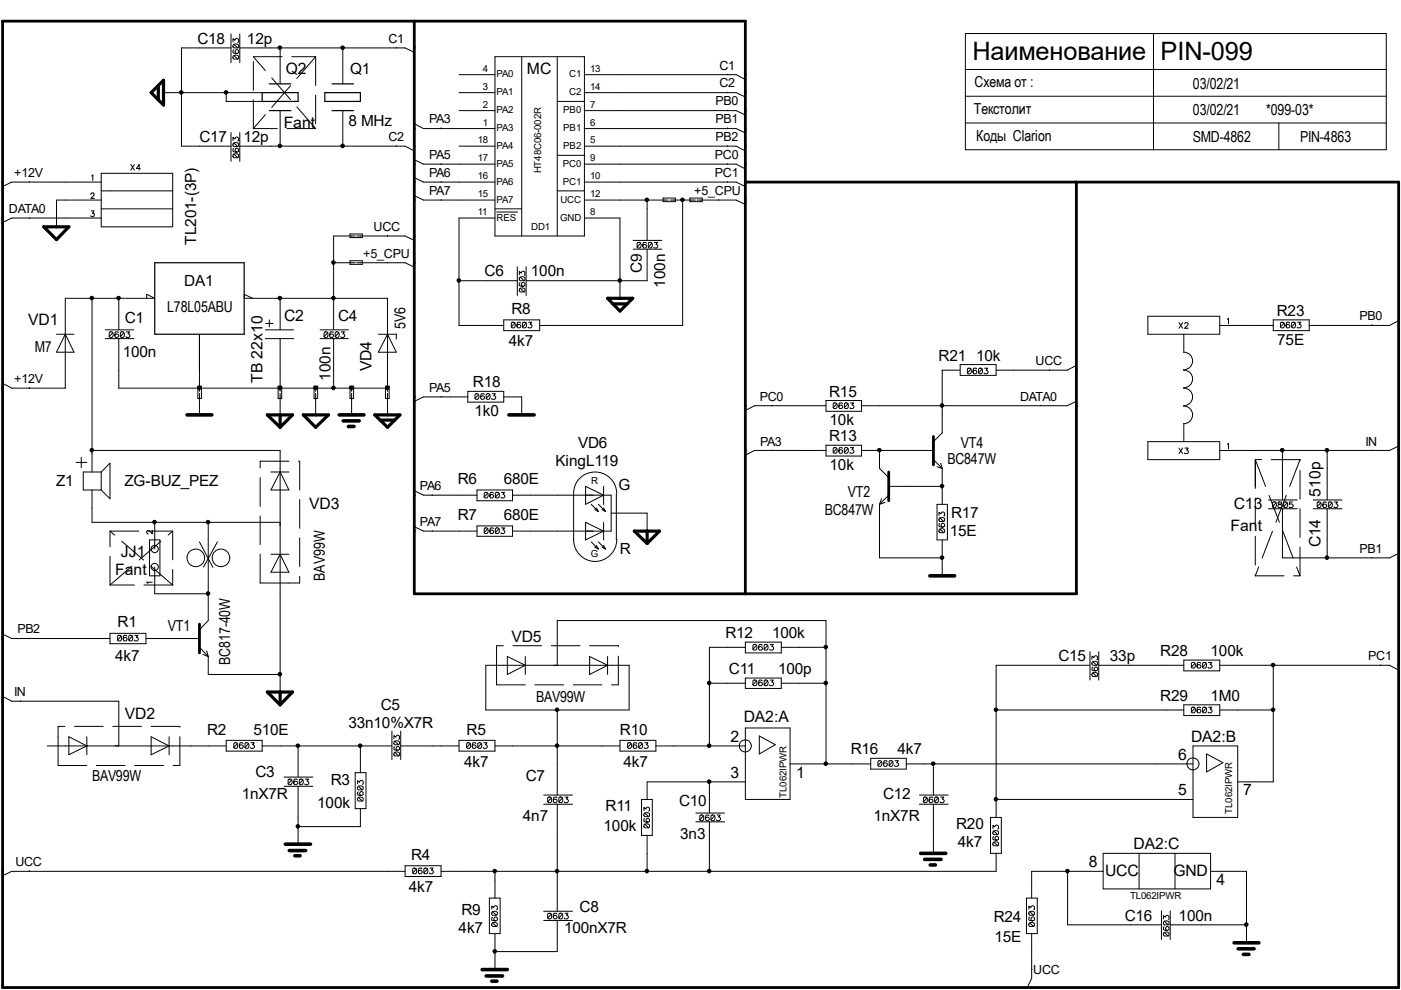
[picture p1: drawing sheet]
<svg xmlns="http://www.w3.org/2000/svg" width="297mm" height="210mm" viewBox="0 0 297 210" stroke-linecap="round" stroke-linejoin="round" font-family="sans-serif">
<g fill="none" stroke="#000" stroke-width=".21">
<path d="M34.7 19.6h20.9M48 19.6v1.9h7.6M49 10.2h-10.5v20.8h10.5M49 7.2v6.1M49.4 9.6a.67 .67 0 0 1 .7-.3 .67 .67 0 0 1 .5 .5l-.2 .4h-.8l-.2-.2zM49.4 8.9v-.7l.4 .4 .1-.3a.43 .43 0 0 1 .7 0 .43 .43 0 0 1-.2 .7M49.6 11.8a.71 .71 0 0 1 1 .3l-.2 .4h-.8l-.2-.1v-.5zM49.6 10.6l-.2 .1v.5l.5 .1h.5a.43 .43 0 0 0 .2-.5 .43 .43 0 0 0-.4-.3 .45 .45 0 0 0-.2 .8h.2M49.6 11.8l.8 .7M49.6 9.4l.8 .8M50.8 10.2h35.1l1.9 .9M50.8 7.2v6.1"/>
<path d="M59.4 10.2v7.6M72.7 10.2v7.6M84 10.1v.1M97.3 19.6h7.6M97.3 15.8h7.6M104.9 12h19v38h-19zM110.6 12v38M118.1 12v38M123.9 19.6h32.2l1.9 1M123.9 15.8h32.2l1.9 1M154.2 15.7v.1M154.2 19.6h.1"/>
<path d="M204.7 7.1h89.2v24.6h-89.2zM204.7 14.7h89.2M244.6 7.1v24.6M6.2 38.5v.1M19.4 37.3l.3-.2v1.2M21.5 38.6h-19l-2 .9M21.5 36.7h15.1v11.4h-15.1zM27.7 34.9l.8 1.2M28.5 34.9l-.8 1.2M29.8 35.7h-.9l.6-.8v1.2M49 28.1v6.1M49.4 32.9a.67 .67 0 0 1 .7-.3 .67 .67 0 0 1 .5 .5l-.2 .3h-.8l-.2-.1z"/>
<path d="M49.4 30.5a.67 .67 0 0 1 .7-.3 .67 .67 0 0 1 .5 .5l-.2 .4h-.8l-.2-.2zM49.4 29.8v-.7l.4 .4 .1-.3a.43 .43 0 0 1 .7 .1 .43 .43 0 0 1-.2 .6M49.6 31.5l-.2 .1v.5l.5 .2 .5-.1a.43 .43 0 0 0 .2-.5 .43 .43 0 0 0-.4-.3 .45 .45 0 0 0-.2 .8l.2 .1M49.6 32.7l.8 .7M49.6 30.3l.8 .8M50.8 31h35.1l1.9 1M50.8 28.1v6.1M59.4 23.5v7.5M72.7 23.5v7.5M84 30.9v.1M87.8 37.7l2 .9h15.1M87.8 33.9l2 .9h15.1"/>
<path d="M87.8 26.2l2 1.1h15.1M93.5 27.1v.2M93.5 34.7v.1M93.5 38.5v.1M97.3 31h7.6M97.3 23.5h7.6M118.1 32.9h5.8M118.1 21.5h5.8M123.9 31h32.2l1.9 1M123.9 38.6h32.2l1.9 .9M123.9 27.3h32.2l1.9 .9M123.9 34.8h32.2l1.9 1"/>
<path d="M123.9 23.5h32.2l1.9 .9M154.2 23.4v.1M154.2 27.1v.2M154.2 30.9v.1M154.2 34.7v.1M154.2 38.5v.1M204.7 26.1h89.2M204.7 20.4h89.2M271.1 26.1v5.6M6.2 46.1v.1M19.3 41.2l.2-.3 .4 .1v.4l-.6 .7h.7M19.3 44.7h.6l-.3 .5h.3a.43 .43 0 0 1 0 .7 .43 .43 0 0 1-.6-.2"/>
<path d="M21.5 46.2h-19l-2 1M21.5 42.4h-9.5v5.7M21.5 40.5h15.1M21.5 44.3h15.1M70.7 55.7h4.6M74.2 55.3h2.6v.7h-2.6zM74.2 49.6h2.6v.8h-2.6zM75.3 50h-4.6v19.9M75.6 55.7h10.3l1.9 .9M75.6 50h10.3l1.9 1M82.2 49.9v.1M82.2 55.6v.1"/>
<path d="M87.8 41.5l2 .9h15.1M93.5 42.3v.1M97.3 59.5h12.4M104.9 46.2h-7.6v22.8h9.5M104.9 44.3h5.7M105.3 45h4.5M109.7 56.6v6.1M110.1 58.9a.67 .67 0 0 1 .7-.2 .67 .67 0 0 1 .5 .5l-.2 .3h-.8l-.2-.1zM110.1 58.3v-.7l.4 .3 .1-.2a.43 .43 0 0 1 .7 0 .43 .43 0 0 1-.2 .6M110.3 59.9l-.2 .1v.5l.5 .2 .5-.1a.43 .43 0 0 0 .2-.4 .43 .43 0 0 0-.3-.3 .45 .45 0 0 0-.3 .7l.3 .1M110.3 58.8l.8 .7M111.5 56.6v6.1"/>
<path d="M118.1 40.5h5.8M123.9 42.4h17.8M123.9 46.2h7.5v17M134.2 51h6.1M134.2 52.8h6.1M135.1 51.6l.3-.2a.6 .6 0 0 1 .5 .7 .6 .6 0 0 1-.6 .5l-.2-.2zM135.8 51.6l-.7 .8M137 51.6l-.1-.2h-.5l-.1 .5 .1 .5a.43 .43 0 0 0 .4 .2 .43 .43 0 0 0 .3-.4 .45 .45 0 0 0-.7-.2l-.1 .2M137.2 42.4v8.6M137.2 52.8v6.7h-25.7M137.5 51.6l.3-.2a.6 .6 0 0 1 .5 .7 .6 .6 0 0 1-.7 .5l-.1-.2zM138.2 51.6l-.7 .8"/>
<path d="M138.7 51.4h.7l-.3 .4 .2 .1a.43 .43 0 0 1 0 .6 .43 .43 0 0 1-.7-.1M140.6 42h2.6v.8h-2.6zM142.1 42.4h5.3M144.7 42.4v26.6h-30.3M146.3 42h2.6v.8h-2.6zM147.8 42.4h8.3l1.9 .9M152.4 42.3v.1M12 70.9h3.7M13.8 70.9l1.9 3.8h-3.7zM19.5 63.2v36.9M22.3 69.9h6.1M22.3 71.8h6.1"/>
<path d="M23.2 70.5l.3-.1a.6 .6 0 0 1 .5 .6 .6 .6 0 0 1-.7 .5l-.1-.1zM23.9 70.5l-.7 .9M25.1 70.5l-.1-.1h-.5l-.2 .5 .1 .5a.43 .43 0 0 0 .5 .1 .43 .43 0 0 0 .3-.3 .45 .45 0 0 0-.8-.2l-.1 .2M25.2 63.2v6.7M25.2 71.8v10.5h57M25.5 70.5l.4-.1a.6 .6 0 0 1 .5 .6 .6 .6 0 0 1-.7 .5l-.2-.1zM26.3 70.5l-.8 .9M26.8 70.4h.7l-.4 .4 .3 .1a.43 .43 0 0 1-.1 .6 .43 .43 0 0 1-.6-.1M31.1 63.2v-.8l1.7 .8h-19v19.1h-11.3l-2-1M42.3 70.9v12.1M53.5 63.2l-1.7-.8v.8h30.4v19.8M56.3 69.9h6"/>
<path d="M56.3 71.8h6M56.3 68.6h1.6M57.1 67.8v1.5M59.4 63.2v6.7M59.4 71.8v11.2M67.9 69.9h6M67.9 71.8h6M68.7 70.5l.3-.1a.6 .6 0 0 1 .6 .6 .6 .6 0 0 1-.7 .5l-.2-.1zM69.5 70.5l-.8 .9M70.7 70.5l-.1-.1h-.5l-.2 .5 .1 .5a.43 .43 0 0 0 .4 .1 .43 .43 0 0 0 .3-.3 .45 .45 0 0 0-.7-.2l-.1 .2M70.7 71.8v10.5M71.1 70.5l.3-.1a.6 .6 0 0 1 .5 .6 .6 .6 0 0 1-.7 .5l-.1-.1z"/>
<path d="M71.8 70.5l-.7 .9M72.3 70.4h.7l-.3 .4 .2 .1a.43 .43 0 0 1 0 .6 .43 .43 0 0 1-.6-.1M80.2 70.9h3.8v1M82.2 70.9l1.8 3.8h-3.8zM106.8 67.8h7.6v2.3h-7.6zM108.4 68.5l.4-.2a.6 .6 0 0 1 .5 .7 .6 .6 0 0 1-.7 .5l-.2-.2zM109.2 68.5l-.8 .8M110.1 61.3a.67 .67 0 0 1 .7-.3 .67 .67 0 0 1 .5 .6l-.2 .3h-.8l-.2-.2zM110.3 61.1l.8 .8M110.4 68.5l-.1-.2h-.5l-.2 .5 .1 .5a.43 .43 0 0 0 .4 .2 .43 .43 0 0 0 .3-.3 .45 .45 0 0 0-.7-.3l-.1 .3M110.8 68.5l.3-.2a.6 .6 0 0 1 .5 .7 .6 .6 0 0 1-.6 .5l-.2-.2zM111.5 68.5l-.7 .8"/>
<path d="M112.1 68.3h.6l-.3 .4 .2 .1a.43 .43 0 0 1 0 .7 .43 .43 0 0 1-.6-.2M203.6 78.5h-3.8v13.3l-1.9 1.8M203.6 77.3h7.6v2.3h-7.6zM205.1 78.2l.3-.1a.6 .6 0 0 1 .5 .6 .6 .6 0 0 1-.6 .5l-.2-.1zM205.9 78.2l-.8 .9M207 78.2v-.1h-.5l-.2 .5 .1 .5a.43 .43 0 0 0 .4 .1 .43 .43 0 0 0 .3-.3 .45 .45 0 0 0-.7-.2l-.1 .2M207.5 78.2l.3-.1a.6 .6 0 0 1 .5 .6 .6 .6 0 0 1-.7 .5l-.1-.1zM208.2 78.2l-.7 .9M208.7 78.1h.7l-.3 .4 .2 .1a.43 .43 0 0 1 0 .6 .43 .43 0 0 1-.6-.1M222.5 78.4v.1M228.2 77.5l-1.9 1h-15.1M243.4 67.1h15.2v3.8h-15.2z"/>
<path d="M250 68.4l.7 1.2M250.7 68.4l-.7 1.2M250.9 74.7a1.86 1.86 0 0 1 2 1.8 1.86 1.86 0 0 1-2 1.9M250.9 78.5a1.86 1.86 0 0 1 2 1.8 1.86 1.86 0 0 1-2 1.9M251 70.9v3.8M251.2 68.7l.1-.3 .5 .1 .1 .2-.7 .9h.7M258.6 69h11.4M260.2 67.7l.3-.2v1.2M270 67.8h7.6v2.3h-7.6zM271.5 68.5l.3-.2a.6 .6 0 0 1 .5 .7 .6 .6 0 0 1-.7 .5l-.1-.2zM272.2 68.5l-.7 .8M273.4 68.5l-.1-.2h-.5l-.1 .5 .1 .5a.43 .43 0 0 0 .4 .2 .43 .43 0 0 0 .3-.3 .45 .45 0 0 0-.7-.3l-.1 .3"/>
<path d="M274 68.3h.2a.6 .6 0 0 1 .5 .7 .6 .6 0 0 1-.7 .5l-.1-.2v-.8zM274.6 68.5l-.7 .8M275.1 68.3h.7l-.3 .4 .2 .1a.43 .43 0 0 1 0 .7 .43 .43 0 0 1-.7-.2M290.9 68.8v.2M296.5 68l-1.9 1h-17M6.2 82.1v.2M16.1 98h2.3M17.2 96.9v2.2M19.5 95.5h39.9v51.2M41.9 81.9h.8v2.6h-.8zM42.3 83.4v4.6M59 81.9h.7v2.6h-.7z"/>
<path d="M59.4 83.4v4.6M66.6 81.9h.7v2.6h-.7zM66.9 82.3v.7M66.9 83.4v4.6M74.2 81.9h.8v2.6h-.8zM74.5 82.3v.7M74.5 83.4v4.6M81.7 81.9h.8v2.6h-.8zM82.2 83.4v4.6M93.5 84.1v.1M99.2 84.2h-9.4l-2 .9M99.2 83h7.6v2.3h-7.6z"/>
<path d="M100.7 83.7l.3-.2a.6 .6 0 0 1 .6 .7 .6 .6 0 0 1-.7 .5l-.2-.2zM101.5 83.7l-.8 .8M102.7 83.7l-.1-.2h-.5l-.2 .5 .1 .5a.43 .43 0 0 0 .4 .2 .43 .43 0 0 0 .3-.4 .45 .45 0 0 0-.7-.2l-.1 .2M103.1 83.7l.3-.2a.6 .6 0 0 1 .5 .7 .6 .6 0 0 1-.7 .5l-.1-.2zM103.8 83.7l-.7 .8M104.3 83.5h.7l-.3 .4 .2 .1a.43 .43 0 0 1 0 .6 .43 .43 0 0 1-.6-.1M106.8 84.2h3.8v3.8M163.7 85.9v.1M163.7 95.4v.1M175.1 95.5h-15.1l-2 1M175.1 86h-15.1l-2 1M175.1 84.9h7.6v2.3h-7.6z"/>
<path d="M175.1 94.4h7.6v2.3h-7.6zM176.7 95.1l.3-.2a.6 .6 0 0 1 .5 .7 .6 .6 0 0 1-.7 .5l-.1-.2zM176.7 85.6l.3-.2a.6 .6 0 0 1 .5 .7 .6 .6 0 0 1-.7 .5l-.1-.2zM177.4 95.1l-.7 .8M177.4 85.6l-.7 .8M178.6 95.1l-.1-.2h-.5l-.2 .5 .1 .5a.43 .43 0 0 0 .5 .2 .43 .43 0 0 0 .3-.3 .45 .45 0 0 0-.8-.3l-.1 .3M178.6 85.6l-.1-.2h-.5l-.2 .5 .1 .5a.43 .43 0 0 0 .5 .2 .43 .43 0 0 0 .3-.3 .45 .45 0 0 0-.8-.3l-.1 .3M179 85.6l.4-.2a.6 .6 0 0 1 .5 .7 .6 .6 0 0 1-.7 .5l-.2-.2zM179.2 94.9h.2a.6 .6 0 0 1 .5 .7 .6 .6 0 0 1-.7 .5l-.2-.2v-.8zM179.8 95.1l-.8 .8M179.8 85.6l-.8 .8M180.3 94.9h.7l-.4 .4 .3 .1a.43 .43 0 0 1-.1 .7 .43 .43 0 0 1-.6-.2"/>
<path d="M180.3 85.4h.7l-.4 .5h.3a.43 .43 0 0 1-.1 .7 .43 .43 0 0 1-.6-.2M182.7 95.5h15.2M186.5 95.5v3.8l1.9 2M197.9 97.5l1.9 1.8M198.7 99l1.1 .3M199.4 98.2l.4 1.1M199.8 99.3v7.6M220.7 85.9v.1M228.2 85.1l-1.9 .9h-43.6M243.4 93.6h15.2v3.9h-15.2zM250 95l.7 1.2M250.7 95l-.7 1.2"/>
<path d="M250.9 82.3a1.86 1.86 0 0 1 2 1.9 1.86 1.86 0 0 1-2 1.8M250.9 86.1a1.86 1.86 0 0 1 2 1.9 1.86 1.86 0 0 1-2 1.8M251 89.8v3.8M251.2 95h.7l-.3 .4a.42 .42 0 0 1 .3 .7 .42 .42 0 0 1-.7-.1M260.2 94.2l.3-.2v1.2M271.9 95.5v10.5M281.4 95.5v10.5M290.9 95.4v.1M296.5 94.6l-1.9 .9h-36M19.5 103.9v6.8h39.9M21.5 100.1l1.8-1.9v7.5l-1.8-1.8M21.5 100.1v3.8"/>
<path d="M21.5 100.1h-3.9v3.8h3.9M31.7 114.5h2.2v7.6h-2.2zM32.3 112.4v.8l-.7-.7h-.4l-.1 .4 .4 .3M32.8 110.7v5.7M44.2 110.7v20.9l-1.9 1.9M57.4 100.1h3.9M57.4 117.5h3.9M59.4 100.1l1.9 3.8h-3.9zM59.4 117.5l1.9 3.8h-3.9zM87.8 111.7l2 .9h11.3M87.8 104.1l2 .9h11.3M91.6 104.9v.1"/>
<path d="M91.6 112.5v.1M101.1 103.9h7.6v2.3h-7.6zM101.1 111.5h7.6v2.2h-7.6zM102.7 112.1l.3-.2a.6 .6 0 0 1 .5 .7 .6 .6 0 0 1-.7 .5l-.1-.2zM102.7 104.6l.3-.2a.6 .6 0 0 1 .5 .7 .6 .6 0 0 1-.7 .5l-.1-.2zM103.4 112.1l-.7 .8M103.4 104.6l-.7 .8M104.6 112.1l-.1-.2h-.5l-.2 .5 .1 .5a.43 .43 0 0 0 .5 .2 .43 .43 0 0 0 .3-.3 .45 .45 0 0 0-.8-.3l-.1 .3M104.6 104.6l-.1-.2h-.5l-.2 .5 .1 .5a.43 .43 0 0 0 .5 .2 .43 .43 0 0 0 .3-.4 .45 .45 0 0 0-.8-.2l-.1 .2M105 112.1l.4-.2a.6 .6 0 0 1 .5 .7 .6 .6 0 0 1-.7 .5l-.2-.2zM105 104.6l.4-.2a.6 .6 0 0 1 .5 .7 .6 .6 0 0 1-.7 .5l-.2-.2zM105.8 112.1l-.8 .8"/>
<path d="M105.8 104.6l-.8 .8M106.3 111.9h.7l-.4 .5h.3a.43 .43 0 0 1-.1 .7 .43 .43 0 0 1-.6-.2M106.3 104.4h.7l-.4 .4 .3 .1a.43 .43 0 0 1-.1 .7 .43 .43 0 0 1-.6-.2M108.7 112.6h19.3M108.7 105h20.9v7.6h-1.5M121.6 104.6a4.6 4.6 0 0 1 4.6-4.5 4.6 4.6 0 0 1 4.6 4.5M121.6 114.4a4.6 4.6 0 0 0 4.6 4.6 4.6 4.6 0 0 0 4.6-4.6M121.6 104.6v9.9M124.2 110.7l3.8 1.9-3.8 1.9zM124.2 103.1l3.8 1.9-3.8 1.9zM125.3 114.9l1.6 1.5M125.3 106.9l1.6 1.6"/>
<path d="M126.1 116l.8 .4M126.1 108l.8 .5M126.4 115.7l.5 .7M126.4 107.7l.5 .8M126.9 114.9l1.5 1.5M126.9 106.9l1.5 1.6M127.6 116l.8 .4M127.6 108l.8 .5M128 103.1v3.8M128 110.7v3.8M128 115.7l.4 .7M128 107.7l.4 .8"/>
<path d="M129.6 108.8h7.6v3.8M130.7 104.6v9.9M186.5 106.9v11.4h13.3M186.9 105.7l-.4 1.2M187.7 106.5l-1.2 .4M188.4 103.1h11.4M188.4 105l-1.9 1.9M198.7 106.9h2.2v7.6h-2.2zM199.1 112.4a.67 .67 0 0 1 .7-.3 .67 .67 0 0 1 .5 .5l-.2 .3h-.8l-.2-.1zM199.1 110a.67 .67 0 0 1 .7-.3 .67 .67 0 0 1 .5 .5l-.2 .4h-.8l-.2-.2zM199.1 109.3v-.7l.4 .4 .1-.3a.43 .43 0 0 1 .6 .1 .43 .43 0 0 1-.1 .6M199.3 111l-.2 .1v.5l.5 .2 .5-.1a.43 .43 0 0 0 .2-.5 .43 .43 0 0 0-.4-.3 .45 .45 0 0 0-.2 .8l.2 .1"/>
<path d="M199.3 112.2l.8 .7M199.3 109.8l.8 .8M199.8 114.5v7.6M268.9 106h6.1M268.9 107.9h6.1M270 106.4h.1a.6 .6 0 0 1 .5 .7 .6 .6 0 0 1-.6 .5l-.2-.2v-.8zM270.5 106.6l-.7 .8M271.1 106.4v.4l.6 .3 .1 .2a.48 .48 0 0 1-.4 .3 .48 .48 0 0 1-.4-.2 .59 .59 0 0 1 .6-.6v-.4zM271.9 107.9v10.4h22.7l1.9-1M272.2 106.6l.3-.2a.6 .6 0 0 1 .5 .7 .6 .6 0 0 1-.7 .5l-.1-.2zM272.9 106.6l-.7 .8M274 106.4h-.6l-.1 .5a.48 .48 0 0 1 .7 0 .48 .48 0 0 1 0 .7 .48 .48 0 0 1-.7-.1v-.1"/>
<path d="M278.4 106h6.1M278.4 107.9h6.1M279.4 106.4h.2a.6 .6 0 0 1 .5 .7 .6 .6 0 0 1-.7 .5l-.1-.2v-.8zM280 106.6l-.7 .8M281.2 106.6l-.1-.2h-.5l-.1 .5v.5a.43 .43 0 0 0 .5 .2 .43 .43 0 0 0 .3-.3 .45 .45 0 0 0-.8-.3v.3M281.4 107.9v10.4M281.6 106.6l.4-.2a.6 .6 0 0 1 .5 .7 .6 .6 0 0 1-.7 .5l-.2-.2zM282.4 106.6l-.8 .8M282.9 106.4h.7l-.4 .4 .3 .1a.43 .43 0 0 1 0 .7 .43 .43 0 0 1-.7-.2M290.9 118.2v.1M.5 134.5l2 .9h20.8M6.2 135.3v.1"/>
<path d="M23.3 134.3h7.6v2.2h-7.6zM24.9 134.9l.4-.2a.6 .6 0 0 1 .5 .7 .6 .6 0 0 1-.7 .5l-.2-.2zM25.7 134.9l-.8 .8M26.9 134.9l-.1-.2h-.5l-.2 .5 .1 .5a.43 .43 0 0 0 .4 .2 .43 .43 0 0 0 .4-.3 .45 .45 0 0 0-.8-.3l-.1 .3M27.3 134.9l.3-.2a.6 .6 0 0 1 .5 .7 .6 .6 0 0 1-.6 .5l-.2-.2zM28.1 134.9l-.8 .8M28.6 134.7h.6l-.3 .4 .3 .1a.43 .43 0 0 1-.1 .7 .43 .43 0 0 1-.6-.2M30.9 135.4h11.4M32.3 123.4h-1.2l.3 .3M32.8 120.2v5.7h11.4M42.3 137.2l1.9 2M43 138.8l1.2 .4"/>
<path d="M43.8 138l.4 1.2M44.2 139.2v3.8h15.2M107.6 139.2l3.8 1.9-3.8 1.9zM111.4 139.2v3.8M125 139.2l3.8 1.9-3.8 1.9zM128.8 139.2v3.8M158 137.2h-7.6v21M158 136.1h7.6v2.3h-7.6zM159.6 136.8l.4-.1a.6 .6 0 0 1 .5 .6 .6 .6 0 0 1-.7 .5l-.2-.1zM160.4 136.8l-.8 .9M161.6 136.8l-.1-.1h-.5l-.2 .5 .1 .5a.43 .43 0 0 0 .4 .1 .43 .43 0 0 0 .4-.3 .45 .45 0 0 0-.8-.3l-.1 .3M162 136.8l.3-.1a.6 .6 0 0 1 .6 .6 .6 .6 0 0 1-.7 .5l-.2-.1z"/>
<path d="M162.8 136.8l-.8 .9M163.3 136.7h.7l-.4 .4 .3 .1a.43 .43 0 0 1-.1 .6 .43 .43 0 0 1-.6-.1M165.6 137.2h9.5M231.1 138.2v6M231.5 139.8v-.7l.4 .3 .1-.2a.43 .43 0 0 1 .7 0 .43 .43 0 0 1-.2 .7M233 138.2v6M251 140h7.6v2.2h-7.6zM.5 147.7l2 1h22.7v9.5M4.4 148.6v.1M10 158.2h38M14.6 156.2l3.8 2-3.8 1.8zM18.4 156.2v3.8"/>
<path d="M32 156.2l3.9 2-3.9 1.8zM35.9 156.2v3.8M48 157h7.6v2.3h-7.6zM49.6 157.6l.3-.1a.6 .6 0 0 1 .5 .7 .6 .6 0 0 1-.7 .5l-.1-.2zM50.3 157.6l-.7 .9M51.5 157.6l-.1-.1h-.5l-.1 .5v.5a.43 .43 0 0 0 .5 .2 .43 .43 0 0 0 .3-.4 .45 .45 0 0 0-.8-.2v.2M51.9 157.6l.4-.1a.6 .6 0 0 1 .5 .7 .6 .6 0 0 1-.7 .5l-.2-.2zM52.7 157.6l-.8 .9M53.2 157.5h.7l-.4 .4 .3 .1a.43 .43 0 0 1 0 .6 .43 .43 0 0 1-.7-.1M55.6 158.2h27.5M63.2 158.2v6.6M76.4 158.2v5.6"/>
<path d="M83.1 155v6M83.5 159.7a.67 .67 0 0 1 .7-.3 .67 .67 0 0 1 .5 .5l-.2 .4h-.8l-.2-.2zM83.5 157.3a.67 .67 0 0 1 .7-.2 .67 .67 0 0 1 .5 .5l-.2 .3h-.8l-.2-.2zM83.5 156.6v-.6l.4 .3 .1-.3a.43 .43 0 0 1 .7 .1 .43 .43 0 0 1-.2 .6M83.7 158.3l-.2 .1v.5l.5 .2 .5-.1a.43 .43 0 0 0 .2-.4 .43 .43 0 0 0-.3-.4 .45 .45 0 0 0-.3 .8l.3 .1M83.7 159.5l.8 .8M83.7 157.1l.8 .8M85 158.2h12.3M85 155v6M97.3 157h7.6v2.3h-7.6zM98.9 157.6l.4-.1a.6 .6 0 0 1 .5 .7 .6 .6 0 0 1-.7 .5l-.2-.2zM99.7 157.6l-.8 .9"/>
<path d="M100.9 157.6l-.1-.1h-.5l-.2 .5 .1 .5a.43 .43 0 0 0 .4 .2 .43 .43 0 0 0 .4-.4 .45 .45 0 0 0-.8-.2l-.1 .2M101.3 157.6l.3-.1a.6 .6 0 0 1 .5 .7 .6 .6 0 0 1-.6 .5l-.2-.2zM102.1 157.6l-.8 .9M102.6 157.5h.6l-.3 .4 .3 .1a.43 .43 0 0 1-.1 .6 .43 .43 0 0 1-.6-.1M103 141.1h30.4v9.4h-30.4zM104.9 158.2h26.5M118.1 141.1v-9.5h57v30.4M118.1 150.5v18.1M131.4 157h7.7v2.3h-7.7zM133.1 157.6l.3-.1a.6 .6 0 0 1 .5 .7 .6 .6 0 0 1-.7 .5l-.1-.2zM133.8 157.6l-.7 .9M135 157.6l-.1-.1h-.5l-.2 .5 .1 .5a.43 .43 0 0 0 .5 .2 .43 .43 0 0 0 .3-.4 .45 .45 0 0 0-.8-.2l-.1 .2"/>
<path d="M135.4 157.6l.4-.1a.6 .6 0 0 1 .5 .7 .6 .6 0 0 1-.7 .5l-.2-.2zM136.2 157.6l-.8 .9M136.7 157.5h.7l-.4 .4 .3 .1a.43 .43 0 0 1-.1 .6 .43 .43 0 0 1-.6-.1M139.1 158.2h18.9M150.4 144.9h7.6M158 143.8h7.6v2.2h-7.6zM158 154.3h9.5v15.2h-9.5zM159.6 144.4l.4-.2a.6 .6 0 0 1 .5 .7 .6 .6 0 0 1-.7 .5l-.2-.2zM160.4 144.4l-.8 .8M161 156l3.4 1.9-3.4 2zM161.6 144.4l-.1-.2h-.5l-.2 .5 .1 .5a.43 .43 0 0 0 .4 .2 .43 .43 0 0 0 .4-.4 .45 .45 0 0 0-.8-.2l-.1 .2M162 144.4l.3-.2a.6 .6 0 0 1 .6 .7 .6 .6 0 0 1-.7 .5l-.2-.2z"/>
<path d="M162.8 144.4l-.8 .8M163.3 144.2h.7l-.4 .4 .3 .1a.43 .43 0 0 1-.1 .6 .43 .43 0 0 1-.6-.1M165.6 144.9h9.5M211.2 150.5h39.8M231.1 141.1h-19.9v32.2M231.5 140.5a.67 .67 0 0 1 .7-.3 .67 .67 0 0 1 .5 .5l-.2 .4h-.8l-.2-.2zM231.7 142.7a.71 .71 0 0 1 1 .3l-.2 .4h-.8l-.2-.1v-.5zM231.7 141.5l-.2 .1v.5l.5 .1h.5a.43 .43 0 0 0 .2-.5 .43 .43 0 0 0-.3-.3 .45 .45 0 0 0-.3 .8h.3M231.7 142.7l.8 .7M231.7 140.3l.8 .8M233 141.1h18M251 149.4h7.6v2.3h-7.6z"/>
<path d="M252.6 140.6l.3-.1a.6 .6 0 0 1 .5 .6 .6 .6 0 0 1-.6 .5l-.2-.1zM252.6 150.1l.3-.2a.6 .6 0 0 1 .5 .7 .6 .6 0 0 1-.6 .5l-.2-.1zM252.9 158.2h9.5v15.1h-9.5zM253.4 140.6l-.8 .9M253.4 150.1l-.8 .9M254.5 140.6v-.1h-.5l-.2 .5 .1 .5a.43 .43 0 0 0 .4 .1 .43 .43 0 0 0 .3-.3 .45 .45 0 0 0-.7-.2l-.1 .2M254.5 150.1v-.2h-.5l-.2 .6 .1 .5a.43 .43 0 0 0 .4 .1 .43 .43 0 0 0 .3-.3 .45 .45 0 0 0-.7-.3l-.1 .3M255 140.6l.3-.1a.6 .6 0 0 1 .5 .6 .6 .6 0 0 1-.7 .5l-.1-.1zM255 150.1l.3-.2a.6 .6 0 0 1 .5 .7 .6 .6 0 0 1-.7 .5l-.1-.1zM255.7 140.6l-.7 .9M255.7 150.1l-.7 .9M255.8 159.9l3.5 1.8-3.5 2z"/>
<path d="M256.2 140.5h.7l-.3 .4 .2 .1a.43 .43 0 0 1 0 .6 .43 .43 0 0 1-.6-.1M256.2 149.9h.7l-.3 .5 .2 .1a.43 .43 0 0 1 0 .6 .43 .43 0 0 1-.6-.1M258.6 141.1h36l1.9 1M258.6 150.5h11.4M270 141.1v24.7h-7.6M292.7 141v.1M60.2 164.8h6.1M60.2 166.7h6.1M61.1 165.4l.3-.2a.6 .6 0 0 1 .5 .7 .6 .6 0 0 1-.6 .5l-.2-.2zM61.8 165.4l-.7 .8M63 165.4l-.1-.2h-.5l-.1 .5 .1 .5a.43 .43 0 0 0 .4 .2 .43 .43 0 0 0 .3-.4 .45 .45 0 0 0-.7-.2l-.1 .2M63.2 166.7v12.3"/>
<path d="M63.5 165.4l.3-.2a.6 .6 0 0 1 .5 .7 .6 .6 0 0 1-.7 .5l-.1-.2zM64.2 165.4l-.7 .8M64.7 165.2h.7l-.3 .4 .2 .1a.43 .43 0 0 1 0 .6 .43 .43 0 0 1-.7-.1M75.3 163.8h2.3v7.6h-2.3zM75.8 169.2a.67 .67 0 0 1 .7-.2 .67 .67 0 0 1 .5 .5l-.2 .3h-.8l-.2-.1zM75.8 166.9a.67 .67 0 0 1 .7-.3 .67 .67 0 0 1 .5 .5l-.2 .4h-.8l-.2-.2zM75.8 166.2v-.7l.4 .4 .1-.3a.43 .43 0 0 1 .7 .1 .43 .43 0 0 1-.2 .6M76 167.9l-.2 .1v.5l.5 .2 .5-.1a.43 .43 0 0 0 .2-.5 .43 .43 0 0 0-.3-.3 .45 .45 0 0 0-.3 .8l.3 .1M76 169.1l.8 .7M76 166.7l.8 .8M76.4 171.4v3.9h-13.2M115.3 168.6h6.1"/>
<path d="M115.3 170.5h6.1M116.1 169.2l.4-.2a.6 .6 0 0 1 .5 .7 .6 .6 0 0 1-.7 .5l-.2-.2zM116.9 169.2l-.8 .8M118.1 169.2l-.1-.2h-.5l-.2 .5 .1 .5a.43 .43 0 0 0 .4 .2 .43 .43 0 0 0 .3-.4 .45 .45 0 0 0-.7-.2l-.1 .2M118.1 170.5v22.7M118.5 169.2l.3-.2a.6 .6 0 0 1 .5 .7 .6 .6 0 0 1-.6 .5l-.2-.2zM119.2 169.2l-.7 .8M119.8 169h.6l-.3 .4 .3 .1a.43 .43 0 0 1-.1 .7 .43 .43 0 0 1-.6-.2M136 169.5h2.3v7.6h-2.3zM136.5 174.9a.67 .67 0 0 1 .7-.2 .67 .67 0 0 1 .5 .5l-.2 .3h-.8l-.2-.2zM136.5 172.6a.67 .67 0 0 1 .7-.3 .67 .67 0 0 1 .5 .5l-.2 .3h-.8l-.2-.1zM136.5 171.9v-.7l.4 .3 .1-.2a.43 .43 0 0 1 .7 0 .43 .43 0 0 1-.2 .7"/>
<path d="M136.7 173.6l-.2 .1v.5l.5 .1 .5-.1a.43 .43 0 0 0 .2-.4 .43 .43 0 0 0-.3-.3 .45 .45 0 0 0-.3 .7l.3 .1M136.7 174.8l.8 .7M136.7 172.4l.8 .7M137.2 177.1v7.6M147.5 172.4h6.1M147.5 174.2h6.1M148.4 173l.3-.2a.6 .6 0 0 1 .5 .7 .6 .6 0 0 1-.7 .5l-.1-.2zM149.1 173l-.7 .8M150.3 173l-.1-.2h-.5l-.1 .5v.5a.43 .43 0 0 0 .5 .2 .43 .43 0 0 0 .3-.3 .45 .45 0 0 0-.8-.3v.3M150.4 165.8v6.6M150.4 174.2v10.5M150.7 173l.4-.2a.6 .6 0 0 1 .5 .7 .6 .6 0 0 1-.7 .5l-.2-.2z"/>
<path d="M151.5 173l-.8 .8M152 172.8h.7l-.3 .4 .2 .1a.43 .43 0 0 1 0 .7 .43 .43 0 0 1-.7-.2M158 165.8h-20.8v3.7M167.5 162h17.1M184.6 160.8h7.5v2.3h-7.5zM186.1 161.5l.4-.2a.6 .6 0 0 1 .5 .7 .6 .6 0 0 1-.7 .5l-.2-.2zM186.9 161.5l-.8 .8M188.1 161.5l-.1-.2h-.5l-.2 .5 .1 .5a.43 .43 0 0 0 .4 .2 .43 .43 0 0 0 .4-.4 .45 .45 0 0 0-.8-.2l-.1 .2M188.5 161.5l.3-.2a.6 .6 0 0 1 .6 .7 .6 .6 0 0 1-.7 .5l-.2-.2zM189.3 161.5l-.8 .8M189.8 161.3h.7l-.4 .4 .3 .1a.43 .43 0 0 1-.1 .6 .43 .43 0 0 1-.6-.1M192.1 162h60.8"/>
<path d="M194.9 168.6h6.1M194.9 170.5h6.1M195.8 169.2l.3-.2a.6 .6 0 0 1 .5 .7 .6 .6 0 0 1-.6 .5l-.2-.2zM196.6 169.2l-.8 .8M197.7 169.2v-.2h-.6l-.1 .5 .1 .5a.43 .43 0 0 0 .4 .2 .43 .43 0 0 0 .3-.4 .45 .45 0 0 0-.7-.2l-.1 .2M197.9 162v6.6M197.9 170.5v10.4M198.2 169.2l.3-.2a.6 .6 0 0 1 .5 .7 .6 .6 0 0 1-.7 .5l-.1-.2zM198.9 169.2l-.7 .8M199.4 169h.7l-.3 .4 .2 .1a.43 .43 0 0 1 0 .7 .43 .43 0 0 1-.7-.2M210 173.3h2.3v7.6h-2.3zM210.5 178.7a.67 .67 0 0 1 .7-.2 .67 .67 0 0 1 .5 .5l-.2 .3h-.8l-.2-.1z"/>
<path d="M210.5 176.4a.67 .67 0 0 1 .7-.3 .67 .67 0 0 1 .5 .5l-.2 .4h-.8l-.2-.2zM210.5 175.7v-.7l.4 .3 .1-.2a.43 .43 0 0 1 .7 0 .43 .43 0 0 1-.2 .7M210.7 177.4l-.2 .1v.5l.5 .1h.5a.43 .43 0 0 0 .2-.5 .43 .43 0 0 0-.3-.3 .45 .45 0 0 0-.3 .8h.3M210.7 178.6l.8 .7M210.7 176.2l.8 .8M211.2 169.5h41.7M6.2 184.6v.1M85.9 184.7h-83.4l-2 1M85.9 183.6h7.6v2.2h-7.6zM87.5 184.2l.3-.1a.6 .6 0 0 1 .5 .6 .6 .6 0 0 1-.6 .6l-.2-.2zM88.3 184.2l-.8 .9M89.4 184.2v-.1h-.5l-.2 .5 .1 .5a.43 .43 0 0 0 .4 .1 .43 .43 0 0 0 .3-.3 .45 .45 0 0 0-.7-.2l-.1 .2"/>
<path d="M89.9 184.2l.3-.1a.6 .6 0 0 1 .5 .6 .6 .6 0 0 1-.7 .6l-.1-.2zM90.6 184.2l-.7 .9M91.1 184.1h.7l-.3 .4 .2 .1a.43 .43 0 0 1 0 .6 .43 .43 0 0 1-.6-.1M103.8 190.4h2.2v7.6h-2.2zM104.3 195.8a.67 .67 0 0 1 .6-.2 .67 .67 0 0 1 .5 .5l-.1 .3h-.9l-.1-.1zM104.3 193.5a.67 .67 0 0 1 .6-.3 .67 .67 0 0 1 .5 .5l-.1 .4h-.9l-.1-.2zM104.3 192.8v-.7l.4 .3 .1-.2a.43 .43 0 0 1 .6 0 .43 .43 0 0 1-.1 .7M104.4 194.5l-.1 .1v.5l.5 .1h.5a.43 .43 0 0 0 .1-.5 .43 .43 0 0 0-.3-.3 .45 .45 0 0 0-.2 .8h.2M104.4 195.7l.9 .7M104.4 193.3l.9 .8M104.9 184.7v5.7M104.9 198v7.6"/>
<path d="M115.3 193.2h6.1M115.3 195.2h6.1M116.1 193.8l.4-.2a.6 .6 0 0 1 .5 .7 .6 .6 0 0 1-.7 .5l-.2-.2zM116.9 193.8l-.8 .8M118.1 193.8l-.1-.2h-.5l-.2 .5 .1 .5a.43 .43 0 0 0 .4 .2 .43 .43 0 0 0 .3-.3 .45 .45 0 0 0-.7-.3l-.1 .3M118.1 195.2v6.6h-13.2M118.5 193.8l.3-.2a.6 .6 0 0 1 .5 .7 .6 .6 0 0 1-.6 .5l-.2-.2zM119.2 193.8l-.7 .8M119.8 193.6h.6l-.3 .5h.3a.43 .43 0 0 1-.1 .7 .43 .43 0 0 1-.6-.2M211.2 180.9v3.8h-117.7M217.6 190.4h2.3v7.6h-2.3zM218.1 195.8a.67 .67 0 0 1 .7-.2 .67 .67 0 0 1 .5 .5l-.1 .3h-.9l-.2-.1z"/>
<path d="M218.1 193.5a.67 .67 0 0 1 .7-.3 .67 .67 0 0 1 .5 .5l-.1 .4h-.9l-.2-.2zM218.1 192.8v-.7l.5 .3v-.2a.43 .43 0 0 1 .7 0 .43 .43 0 0 1-.1 .7M218.3 194.5l-.2 .1v.5l.5 .1h.6a.43 .43 0 0 0 .1-.5 .43 .43 0 0 0-.3-.3 .45 .45 0 0 0-.3 .8h.3M218.3 195.7l.9 .7M218.3 193.3l.9 .8M218.7 198v9.4l-.9 2M226.4 184.7v11.4h19.8M233.9 184.7h-15.2v5.7M233.9 180.9h22.8v7.6h-22.8zM241.5 180.9v7.6M246.2 193.1v6.1M246.7 197.9a.67 .67 0 0 1 .6-.3 .67 .67 0 0 1 .6 .5l-.2 .4h-.9l-.1-.2z"/>
<path d="M246.7 195.5a.67 .67 0 0 1 .6-.3 .67 .67 0 0 1 .6 .5l-.2 .4h-.9l-.1-.2zM246.7 194.8v-.7l.4 .4 .1-.3a.43 .43 0 0 1 .6 .1 .43 .43 0 0 1-.1 .6M246.8 196.5l-.1 .1v.5l.5 .2 .5-.1a.43 .43 0 0 0 .1-.4 .43 .43 0 0 0-.3-.4 .45 .45 0 0 0-.2 .8l.2 .1M246.8 197.7l.9 .8M246.8 195.3l.9 .8M248.1 196.1h16.2M248.1 193.1v6.1M249.1 180.9v7.6M256.7 184.7h7.6v15.2M218.7 205.6h.1"/>
<circle cx="38.4" cy="19.6" r=".38"/>
<circle cx="47.9" cy="19.6" r=".38"/>
<circle cx="59.3" cy="10.1" r=".38"/>
<circle cx="72.6" cy="10.1" r=".38"/>
<circle cx="59.3" cy="30.9" r=".38"/>
<circle cx="72.6" cy="30.9" r=".38"/>
<circle cx="70.7" cy="55.7" r=".38"/>
<circle cx="97.3" cy="59.5" r=".38"/>
<circle cx="131.4" cy="59.5" r=".38"/>
<circle cx="137.2" cy="42.4" r=".38"/>
<circle cx="144.7" cy="42.4" r=".38"/>
<circle cx="19.5" cy="63.2" r=".38"/>
<circle cx="25.1" cy="63.2" r=".38"/>
<circle cx="59.3" cy="63.2" r=".38"/>
<circle cx="70.7" cy="63.2" r=".38"/>
<circle cx="19.5" cy="95.5" r=".38"/>
<circle cx="42.2" cy="82.2" r=".38"/>
<circle cx="59.3" cy="82.2" r=".38"/>
<circle cx="66.9" cy="82.2" r=".38"/>
<circle cx="70.7" cy="82.2" r=".38"/>
<circle cx="74.5" cy="82.2" r=".38"/>
<circle cx="82.1" cy="82.2" r=".38"/>
<circle cx="186.4" cy="95.5" r=".38"/>
<circle cx="199.7" cy="86" r=".38"/>
<circle cx="271.9" cy="95.5" r=".38"/>
<circle cx="281.3" cy="95.5" r=".38"/>
<circle cx="32.8" cy="110.7" r=".38"/>
<circle cx="32.8" cy="116.4" r=".77"/>
<circle cx="41.5" cy="118.3" r="1.88"/>
<circle cx="44.1" cy="110.7" r=".38"/>
<circle cx="46.8" cy="118.3" r="1.88"/>
<circle cx="199.7" cy="118.2" r=".38"/>
<circle cx="199.7" cy="103.1" r=".38"/>
<circle cx="281.3" cy="118.2" r=".38"/>
<circle cx="32.8" cy="120.2" r=".77"/>
<circle cx="44.1" cy="125.8" r=".38"/>
<circle cx="175.1" cy="137.2" r=".38"/>
<circle cx="59.3" cy="142.9" r=".38"/>
<circle cx="63.2" cy="158.1" r=".38"/>
<circle cx="76.4" cy="158.1" r=".38"/>
<circle cx="118.1" cy="158.1" r=".38"/>
<circle cx="118.1" cy="150.5" r=".38"/>
<circle cx="150.4" cy="144.8" r=".38"/>
<circle cx="150.4" cy="158.1" r=".38"/>
<circle cx="158" cy="158.1" r="1.29"/>
<circle cx="175.1" cy="144.8" r=".38"/>
<circle cx="211.2" cy="150.5" r=".38"/>
<circle cx="269.9" cy="141" r=".38"/>
<circle cx="269.9" cy="150.5" r=".38"/>
<circle cx="63.2" cy="175.2" r=".38"/>
<circle cx="150.4" cy="165.7" r=".38"/>
<circle cx="175.1" cy="161.9" r=".38"/>
<circle cx="197.9" cy="161.9" r=".38"/>
<circle cx="211.2" cy="169.4" r=".38"/>
<circle cx="252.9" cy="161.9" r="1.29"/>
<circle cx="104.9" cy="184.7" r=".38"/>
<circle cx="118.1" cy="184.7" r=".38"/>
<circle cx="137.2" cy="184.7" r=".38"/>
<circle cx="150.4" cy="184.7" r=".38"/>
<circle cx="226.3" cy="184.7" r=".38"/>
<circle cx="264.2" cy="196" r=".38"/>
<circle cx="104.9" cy="201.7" r=".38"/>
</g>
<g fill="#000">
<circle cx="38.4" cy="19.6" r=".38"/>
<circle cx="47.9" cy="19.6" r=".38"/>
<circle cx="59.3" cy="10.1" r=".38"/>
<circle cx="72.6" cy="10.1" r=".38"/>
<circle cx="59.3" cy="30.9" r=".38"/>
<circle cx="72.6" cy="30.9" r=".38"/>
<circle cx="70.7" cy="55.7" r=".38"/>
<circle cx="97.3" cy="59.5" r=".38"/>
<circle cx="131.4" cy="59.5" r=".38"/>
<circle cx="137.2" cy="42.4" r=".38"/>
<circle cx="144.7" cy="42.4" r=".38"/>
<circle cx="19.5" cy="63.2" r=".38"/>
<circle cx="25.1" cy="63.2" r=".38"/>
<circle cx="59.3" cy="63.2" r=".38"/>
<circle cx="70.7" cy="63.2" r=".38"/>
<circle cx="19.5" cy="95.5" r=".38"/>
<circle cx="42.2" cy="82.2" r=".38"/>
<circle cx="59.3" cy="82.2" r=".38"/>
<circle cx="66.9" cy="82.2" r=".38"/>
<circle cx="70.7" cy="82.2" r=".38"/>
<circle cx="74.5" cy="82.2" r=".38"/>
<circle cx="82.1" cy="82.2" r=".38"/>
<circle cx="186.4" cy="95.5" r=".38"/>
<circle cx="199.7" cy="86" r=".38"/>
<circle cx="271.9" cy="95.5" r=".38"/>
<circle cx="281.3" cy="95.5" r=".38"/>
<circle cx="32.8" cy="110.7" r=".38"/>
<circle cx="44.1" cy="110.7" r=".38"/>
<circle cx="199.7" cy="118.2" r=".38"/>
<circle cx="199.7" cy="103.1" r=".38"/>
<circle cx="281.3" cy="118.2" r=".38"/>
<circle cx="44.1" cy="125.8" r=".38"/>
<circle cx="175.1" cy="137.2" r=".38"/>
<circle cx="59.3" cy="142.9" r=".38"/>
<circle cx="63.2" cy="158.1" r=".38"/>
<circle cx="76.4" cy="158.1" r=".38"/>
<circle cx="118.1" cy="158.1" r=".38"/>
<circle cx="118.1" cy="150.5" r=".38"/>
<circle cx="150.4" cy="144.8" r=".38"/>
<circle cx="150.4" cy="158.1" r=".38"/>
<circle cx="175.1" cy="144.8" r=".38"/>
<circle cx="211.2" cy="150.5" r=".38"/>
<circle cx="269.9" cy="141" r=".38"/>
<circle cx="269.9" cy="150.5" r=".38"/>
<circle cx="63.2" cy="175.2" r=".38"/>
<circle cx="150.4" cy="165.7" r=".38"/>
<circle cx="175.1" cy="161.9" r=".38"/>
<circle cx="197.9" cy="161.9" r=".38"/>
<circle cx="211.2" cy="169.4" r=".38"/>
<circle cx="104.9" cy="184.7" r=".38"/>
<circle cx="118.1" cy="184.7" r=".38"/>
<circle cx="137.2" cy="184.7" r=".38"/>
<circle cx="150.4" cy="184.7" r=".38"/>
<circle cx="226.3" cy="184.7" r=".38"/>
<circle cx="264.2" cy="196" r=".38"/>
<circle cx="104.9" cy="201.7" r=".38"/>
</g>
<path d="M87.8 4.5v121.4h140.4v-87.3M158 38.6h138.5v170.8h-296v-204.9h157.5v121.4M197.9 92.5v6.1M188.4 100.1v6.1M42.3 132.3v6.1" fill="none" stroke="#000" stroke-width=".59"/>
<g fill="none" stroke="#000" stroke-width=".21" stroke-dasharray="6.1 2">
<path d="M53.7 12h13.2M66.9 12v15.3M66.9 12l-13.2 15.3M53.7 27.3v-15.3M66.9 27.3h-13.2M66.9 27.3l-13.2-15.3M55.2 97.8h8.3M63.5 97.8v25.8M266.1 97.5v24.6M266.1 97.5v5.6M266.1 97.5l9.5 24.6M275.6 97.5h-9.5"/>
<path d="M275.6 97.5l-9.5 24.6M23.3 112.6h13.3M36.6 112.6v11.4M42.3 114.9l3.4 6.4M46.1 114.9l-3.4 6.1M23.3 124v-11.4M23.3 124l13.3-11.4M36.6 124h-13.3M36.6 124l-13.3-11.4M55.2 123.6v-25.8M61.3 123.6h-6.1M63.5 123.6h-2.2"/>
<path d="M105.3 136.9v2.3M105.3 139.2v6M131.1 136.9h-25.8M266.1 122.1h9.5M275.6 122.1v-24.6M12.3 154v2.2M12.3 156.2v6.1M38.1 154h-25.8M105.3 145.2h25.8M131.1 145.2v-8.3M12.3 162.3h25.8M38.1 162.3v-8.3"/>
</g>
<g fill="none" stroke="#000" stroke-width=".76">
<path d="M39.7 88h5.2M71.9 88h5.3M72.8 89.2h3.4M73.9 90.4h1.2M107.9 88h5.3M197.1 122.1h5.3M60.5 179h5.3M61.3 180.3h3.5M62.5 181.4h1.1M195.2 180.9h5.3M196 182.2h3.5M197.2 183.4h1.1"/>
<path d="M261.7 199.9h5.2M102.2 205.6h5.4M103.1 206.9h3.4M104.3 208h1.1M262.5 201.2h3.4M263.6 202.4h1.2"/>
</g>
<g fill="none" stroke="#000" stroke-width=".68">
<path d="M32 19.6l2.7-2.6v5.3zM33.6 18.1v3.1M9.3 48.1h5.3l-2.6 2.7zM128.8 63.2h5.4l-2.8 2.8zM129.9 64.4h3.1M56.7 88h5.3l-2.6 2.6zM59.4 88v2.6M64.3 88h5.3l-2.7 2.6zM79.5 88h5.3l-2.6 2.6zM80.6 89.1h3.1M134.5 112.6h5.3l-2.6 2.6zM137.2 112.6v2.6"/>
<path d="M56.7 146.7h5.3l-2.6 2.7zM59.4 146.7v2.7"/>
</g>
<path d="M55.6 19.6h7.6v1.9h-7.6zM57.1 17.8h4.6M68.9 19.6h7.5v1.9h-7.5zM70.4 17.8h4.6M57.1 23.5h4.6M70.4 23.5h4.6M32.8 55.7h19v15.2h-19z" fill="none" stroke="#000" stroke-width=".25"/>
<g font-size="5.4">
<text x="206.2" y="12.7">Наименование</text>
<text x="246.1" y="12.7">PIN-099</text>
</g>
<g font-size="3.3">
<text x="41.9" y="9.3">C18</text>
<text x="52.4" y="9.3">12p</text>
<text x="60.6" y="15.7">Q2</text>
<text x="74.2" y="15.7">Q1</text>
<text x="111.7" y="15.7">MC</text>
<text x="60.2" y="27.2">Fant</text>
<text x="73.9" y="26.8">8 MHz</text>
<text x="42.3" y="30.1">C17</text>
<text x="51.6" y="30.1">12p</text>
<text x="41.6" y="51.9" transform="rotate(-90 41.6 51.9)">TL201-(3P)</text>
<text x="102.7" y="58.6">C6</text>
<text x="112.6" y="58.6">100n</text>
<text x="136.1" y="57.8" transform="rotate(-90 136.1 57.8)">C9</text>
<text x="39.1" y="60.5">DA1</text>
<text x="141" y="61" transform="rotate(-90 141 61)">100n</text>
<text x="6" y="68.9">VD1</text>
<text x="26.5" y="68.5">C1</text>
<text x="60.2" y="68.2">C2</text>
<text x="71.7" y="68.1">C4</text>
<text x="108.4" y="66.6">R8</text>
<text x="270.7" y="67">R23</text>
<text x="26" y="75.7">100n</text>
<text x="107.9" y="73.4">4k7</text>
<text x="199" y="76.5">R21</text>
<text x="207" y="76.5">10k</text>
<text x="270.8" y="73.1">75E</text>
<text x="55.7" y="81.2" transform="rotate(-90 55.7 81.2)">TB 22x10</text>
<text x="70.1" y="80.7" transform="rotate(-90 70.1 80.7)">100n</text>
<text x="78.8" y="78.7" transform="rotate(-90 78.8 78.7)">VD4</text>
<text x="100.3" y="82.1">R18</text>
<text x="100.6" y="88.2">1k0</text>
<text x="175.8" y="84.1">R15</text>
<text x="122.6" y="95.1">VD6</text>
<text x="175.8" y="93.6">R13</text>
<text x="175.9" y="90.2">10k</text>
<text x="117.8" y="98.9">KingL119</text>
<text x="175.9" y="99.7">10k</text>
<text x="11.9" y="103">Z1</text>
<text x="26.4" y="103">ZG-BUZ_PEZ</text>
<text x="65.6" y="108">VD3</text>
<text x="97.1" y="102.6">R6</text>
<text x="106.8" y="102.6">680E</text>
<text x="131.1" y="103.8">G</text>
<text x="261.6" y="108">C13</text>
<text x="279.9" y="105.3" transform="rotate(-90 279.9 105.3)">510p</text>
<text x="97.1" y="110.2">R7</text>
<text x="106.8" y="110.2">680E</text>
<text x="201.4" y="113.6">15E</text>
<text x="201.6" y="109.8">R17</text>
<text x="260.9" y="112.5">Fant</text>
<text x="25.6" y="118.2">JJ1</text>
<text x="131.4" y="117.4">R</text>
<text x="279.9" y="116.1" transform="rotate(-90 279.9 116.1)">C14</text>
<text x="24.4" y="122">Fant</text>
<text x="24.9" y="133">R1</text>
<text x="108.4" y="136.1">VD5</text>
<text x="153.8" y="135.3">R12</text>
<text x="163.7" y="135.3">100k</text>
<text x="24.4" y="140.2">4k7</text>
<text x="154.6" y="142.8">C11</text>
<text x="165" y="142.8">100p</text>
<text x="224.4" y="140.2">C15</text>
<text x="235.3" y="140.2">33p</text>
<text x="246" y="139.1">R28</text>
<text x="256.7" y="139.1">100k</text>
<text x="246" y="148.6">R29</text>
<text x="256.7" y="148.6">1M0</text>
<text x="26.5" y="152.4">VD2</text>
<text x="43.9" y="155.8">R2</text>
<text x="53.7" y="155.8">510E</text>
<text x="73.9" y="154.3">33n10%X7R</text>
<text x="80.7" y="150.5">C5</text>
<text x="98.9" y="155.8">R5</text>
<text x="131.4" y="155.8">R10</text>
<text x="157.7" y="153.2">DA2:A</text>
<text x="154.9" y="157.3">2</text>
<text x="180.4" y="159.9">R16</text>
<text x="190.3" y="159.9">4k7</text>
<text x="249.8" y="161.1">6</text>
<text x="252.5" y="157.3">DA2:B</text>
<text x="54.1" y="164.8">C3</text>
<text x="70.1" y="166.4">R3</text>
<text x="98.4" y="162.6">4k7</text>
<text x="111.5" y="165.6">C7</text>
<text x="132.2" y="162.6">4k7</text>
<text x="154.9" y="164.9">3</text>
<text x="168.8" y="164.9">1</text>
<text x="51.3" y="169.4">1nX7R</text>
<text x="67.3" y="171.3">100k</text>
<text x="110.9" y="174">4n7</text>
<text x="128.4" y="172">R11</text>
<text x="144" y="170.9">C10</text>
<text x="185.2" y="174">1nX7R</text>
<text x="187.2" y="169.4">C12</text>
<text x="249.8" y="168.7">5</text>
<text x="263.6" y="168.7">7</text>
<text x="128" y="176.2">100k</text>
<text x="144.2" y="177.8">3n3</text>
<text x="202.7" y="175.9">R20</text>
<text x="203.1" y="179.7">4k7</text>
<text x="87.2" y="182.4">R4</text>
<text x="230.8" y="183.9">8</text>
<text x="234.3" y="185.8">UCC</text>
<text x="240.3" y="180.1">DA2:C</text>
<text x="248.8" y="185.8">GND</text>
<text x="86.7" y="189.1">4k7</text>
<text x="257.9" y="187.6">4</text>
<text x="97.2" y="197.9">4k7</text>
<text x="97.8" y="194.1">R9</text>
<text x="119.6" y="197.9">100nX7R</text>
<text x="122.9" y="193.3">C8</text>
<text x="210.7" y="195.6">R24</text>
<text x="238.5" y="195.2">C16</text>
<text x="249.9" y="195.2">100n</text>
<text x="210.9" y="199.7">15E</text>
</g>
<g font-size="3.2">
<text x="206.6" y="18.5">Схема от :</text>
<text x="252.9" y="18.8">03/02/21</text>
<text x="206.5" y="24.1">Текстолит</text>
<text x="207" y="29.8">Коды Clarion</text>
<text x="252.9" y="24.5">03/02/21</text>
<text x="268.4" y="24.5">*099-03*</text>
<text x="252.9" y="30.1">SMD-4862</text>
<text x="275.6" y="30.1">PIN-4863</text>
<text x="35.4" y="66.2">L78L05ABU</text>
<text x="86" y="69.8" transform="rotate(-90 86 69.8)">5V6</text>
<text x="7.4" y="74.6">M7</text>
<text x="203.7" y="95.1">VT4</text>
<text x="200.9" y="98.5">BC847W</text>
<text x="179.8" y="105.3">VT2</text>
<text x="174.9" y="109.1">BC847W</text>
<text x="68.9" y="123.2" transform="rotate(-90 68.9 123.2)">BAV99W</text>
<text x="35.6" y="133.8">VT1</text>
<text x="48.8" y="141.1" transform="rotate(-90 48.8 141.1)">BC817-40W</text>
<text x="113.7" y="148.9">BAV99W</text>
<text x="19.5" y="165.6">BAV99W</text>
</g>
<g font-size="2.7">
<text x="82.3" y="9.1">C1</text>
<text x="152.5" y="14.8">C1</text>
<text x="151.7" y="22.4">PB0</text>
<text x="152.5" y="18.5">C2</text>
<text x="82.3" y="30">C2</text>
<text x="91" y="26.2">PA3</text>
<text x="151.7" y="26.2">PB1</text>
<text x="151.7" y="30">PB2</text>
<text x="91" y="33.8">PA5</text>
<text x="151.6" y="33.8">PC0</text>
<text x="3" y="37.6">+12V</text>
<text x="91" y="37.6">PA6</text>
<text x="91" y="41.3">PA7</text>
<text x="147.2" y="41.3">+5_CPU</text>
<text x="151.6" y="37.6">PC1</text>
<text x="1.9" y="45.1">DATA0</text>
<text x="79.2" y="48.9">UCC</text>
<text x="77" y="54.6">+5_CPU</text>
<text x="288.2" y="67.9">PB0</text>
<text x="219.6" y="77.4">UCC</text>
<text x="3" y="81.2">+12V</text>
<text x="91" y="83.1">PA5</text>
<text x="161.1" y="85">PC0</text>
<text x="216.3" y="85">DATA0</text>
<text x="161.2" y="94.5">PA3</text>
<text x="289.5" y="94.5">IN</text>
<text x="89" y="104">PA6</text>
<text x="89" y="111.6">PA7</text>
<text x="288.2" y="117.3">PB1</text>
<text x="3.7" y="134.3">PB2</text>
<text x="290.1" y="140">PC1</text>
<text x="3" y="147.6">IN</text>
<text x="3.3" y="183.6">UCC</text>
<text x="219.1" y="206.4">UCC</text>
</g>
<g font-size="2">
<text x="102.4" y="15.2">4</text>
<text x="105.3" y="16.4">PA0</text>
<text x="120.7" y="16.4">C1</text>
<text x="125.1" y="15.2">13</text>
<text x="102.4" y="19.1">3</text>
<text x="102.4" y="22.9">2</text>
<text x="105.3" y="20.2">PA1</text>
<text x="120.7" y="20.2">C2</text>
<text x="125.1" y="19.1">14</text>
<text x="125.1" y="22.9">7</text>
<text x="102.4" y="26.7">1</text>
<text x="105.3" y="24">PA2</text>
<text x="105.3" y="27.9">PA3</text>
<text x="119.4" y="24">PB0</text>
<text x="119.4" y="27.9">PB1</text>
<text x="125.1" y="26.7">6</text>
<text x="101.3" y="30.4">18</text>
<text x="101.3" y="34.2">17</text>
<text x="105.3" y="31.7">PA4</text>
<text x="105.3" y="35.4">PA5</text>
<text x="119.3" y="35.4">PC0</text>
<text x="119.4" y="31.7">PB2</text>
<text x="125.1" y="30.4">5</text>
<text x="125.1" y="34.2">9</text>
<text x="101.3" y="38">16</text>
<text x="101.3" y="41.8">15</text>
<text x="105.3" y="39.2">PA6</text>
<text x="114.8" y="36.7" transform="rotate(-90 114.8 36.7)">HT48C06-002R</text>
<text x="119.3" y="39.2">PC1</text>
<text x="125.1" y="38">10</text>
<text x="125.1" y="41.8">12</text>
<text x="101.3" y="45.6">11</text>
<text x="105.3" y="43">PA7</text>
<text x="105.3" y="46.8">RES</text>
<text x="118.7" y="46.8">GND</text>
<text x="118.8" y="43">UCC</text>
<text x="125.1" y="45.6">8</text>
<text x="112.6" y="48.7">DD1</text>
<text x="125.3" y="102.5">R</text>
<text x="125.3" y="118.1">G</text>
<text x="166.7" y="169.2" transform="rotate(-90 166.7 169.2)">TL062IPWR</text>
<text x="261.2" y="172.6" transform="rotate(-90 261.2 172.6)">TL062IPWR</text>
<text x="239.6" y="190.6">TL062IPWR</text>
</g>
</svg>
